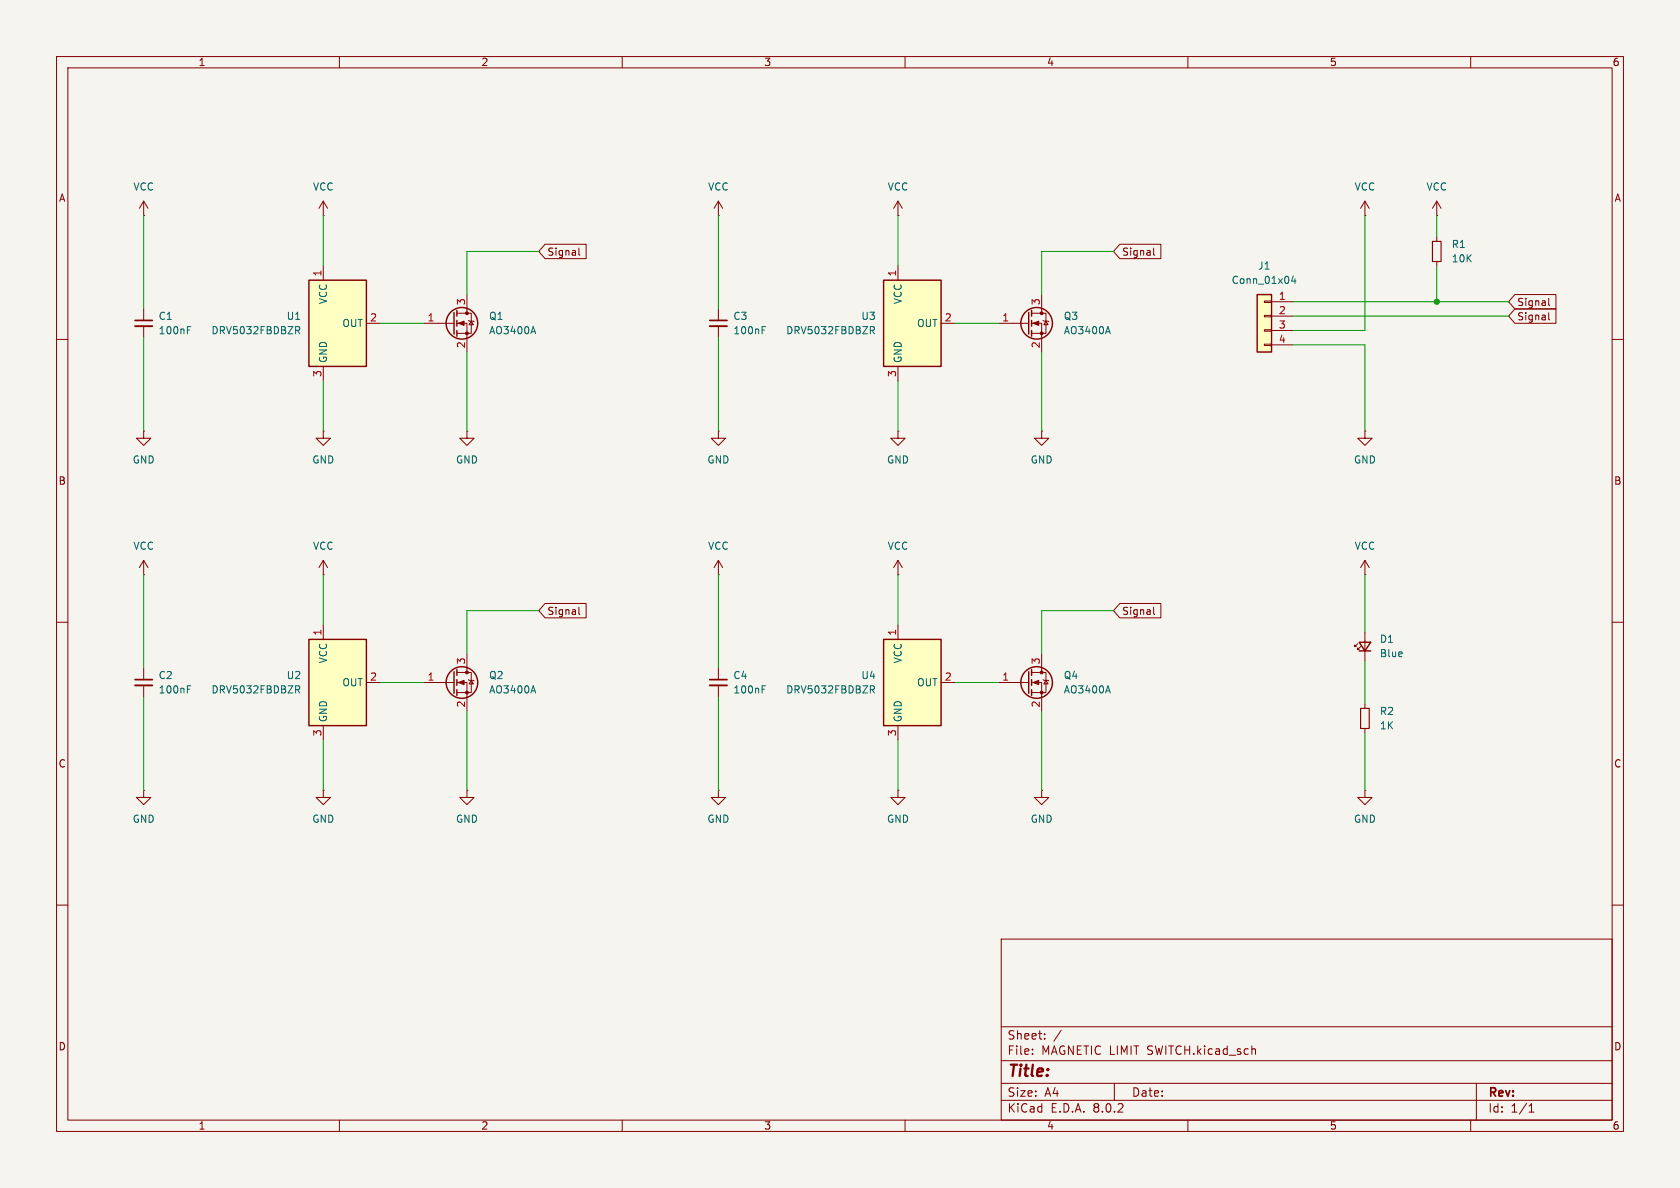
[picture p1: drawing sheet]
<svg xmlns="http://www.w3.org/2000/svg" width="297mm" height="210mm" viewBox="0 0 297 210" stroke-linecap="round" stroke-linejoin="round" font-family="sans-serif">
<path d="M0 0h297v210h-297z" fill="#f5f4ef" stroke="#f5f4ef" stroke-width=".18"/>
<g fill="none" stroke="#840000" stroke-width=".18">
<path d="M10 10h277v190h-277zM12 12h273v186h-273zM60 10v2M110 10v2M160 10v2M210 10v2M260 10v2M10 60h2M25.4 54.6v2M25.4 57.7v2M127 54.6v2M127 57.7v2"/>
<path d="M285 60h2M10 110h2M285 110h2M10 160h2M285 160h2M177 166h108v32h-108zM60 198v2M110 198v2M160 198v2M177 194.5h108M177 191.5h108M177 187.5h108"/>
<path d="M177 181.5h108M182.5 186.3v.1M182.5 185.5v.1M184.7 183.6v.1M184.7 182.8v.1M187.6 182.1l-1.3 2M197 191.5v3M210 198v2M221.5 185.4h.2l.3 .2v.8M260 198v2M261 191.5v6.5M270.3 196.6h.9"/>
<path d="M270.3 195.5l.4-.4v1.5"/>
</g>
<path d="M23.9 57.7h3M125.5 57.7h3" fill="none" stroke="#840000" stroke-width=".33"/>
<path d="M23.9 56.6h3M125.5 56.6h3" fill="none" stroke="#840000" stroke-width=".3"/>
<path d="M33.1 58.3h.5M33.1 57.7h.6M134.7 58.3h.5M134.7 57.7h.6" fill="none" stroke="#006464" stroke-width=".18"/>
<path d="M222.2 52.1h2.6v10.1h-2.6z" fill="#ffffc2"/>
<path d="M223.5 58.3h1.3v.2h-1.3zM223.5 55.8h1.3v.2h-1.3zM223.5 53.2h1.3v.3h-1.3zM224.8 53.3h3.8M224.8 55.9h3.8M224.8 58.4h3.8M223.5 60.8h1.3v.3h-1.3zM224.8 61h3.8" fill="none" stroke="#840000" stroke-width=".18"/>
<path d="M222.2 52.1h2.6v10.1h-2.6z" fill="none" stroke="#840000" stroke-width=".25"/>
<path d="M228.6 48.8l-.3 .9h.8M228.9 49.3v.8" fill="none" stroke="#006464" stroke-width=".18"/>
<path d="M156.2 49.5h10.2v15.3h-10.2z" fill="#ffffc2"/>
<g fill="none" stroke="#840000" stroke-width=".25">
<path d="M156.2 49.5h10.2v15.3h-10.2zM80.3 118.7v3.9M80.8 118.4v1M80.8 120.1v1.1M80.8 121.9v1"/>
<circle cx="81.7" cy="120.6" r="2.79"/>
</g>
<g fill="none" stroke="#840000" stroke-width=".18">
<path d="M241.3 38.1h.1M241.3 35.6v2.5M241.3 35.6l-.8 1.2M241.3 35.6l.8 1.2M254 38.1h.1M254 35.6l-.8 1.2M254 35.6v2.5M254 35.6l.8 1.2M158.7 47v2.5M166.4 57.2h2.5M254 41.9v.8M254 46.2v.8"/>
<path d="M57.1 76.2v1.3h1.3l-1.3 1.2-1.2-1.2h1.2M57.1 76.2h.1M82.5 76.2v1.3h1.3l-1.3 1.2-1.2-1.2h1.2M82.5 76.2h.1M158.7 64.8v2.5M241.3 76.2v1.3h1.3l-1.3 1.2-1.3-1.2h1.3M241.3 76.2h.1M25.4 99.1l-.8 1.2M25.4 99.1v2.5M25.4 99.1l.8 1.2M57.1 99.1l-.7 1.2M57.1 99.1v2.5"/>
<path d="M57.1 99.1l.8 1.2M241.3 99.1l-.8 1.2M241.3 99.1v2.5M241.3 99.1l.8 1.2M25.4 101.6h.1M57.1 101.6h.1M80.8 118.9h2.5v3.5h-2.5M82.5 115.6v3.3M127 118.1v2M241.3 101.6h.1M74.9 120.7h5.4M80.8 120.7h1.7v5"/>
<path d="M82.5 139.7v1.3h1.3l-1.3 1.2-1.2-1.2h1.2M82.5 139.7h.1M82.8 120.1l.1 .2h.8l.1 .1M83.3 120.3l.4 .6h-.8zM127 121.2v2M241.3 139.7v1.3h1.3l-1.3 1.2-1.3-1.2h1.3M241.3 139.7h.1M241.3 124.5v.7M241.3 128.8v.7"/>
</g>
<path d="M153.9 57.7h.4l.3 .3-.1 .3-.6 .1M154.2 58.4l.4 .6M94.3 121.2l.4 1.3M134.7 121.8h.5M134.7 121.2h.6" fill="none" stroke="#006464" stroke-width=".18"/>
<g fill="#840000" stroke="#840000" stroke-width=".18">
<path d="M81 120.7l1-.4v.7z"/>
<circle cx="82.5" cy="122.4" r=".25"/>
<circle cx="82.5" cy="118.9" r=".25"/>
</g>
<path d="M125.5 121.2h3" fill="none" stroke="#840000" stroke-width=".33"/>
<path d="M125.5 120.1h3" fill="none" stroke="#840000" stroke-width=".3"/>
<path d="M253.2 42.7h1.6v3.5h-1.6zM240.5 125.2h1.6v3.6h-1.6z" fill="none" stroke="#840000" stroke-width=".2"/>
<path d="M54.6 49.5h10.2v15.3h-10.2z" fill="#ffffc2"/>
<g fill="none" stroke="#840000" stroke-width=".25">
<path d="M54.6 49.5h10.2v15.3h-10.2zM181.9 118.7v3.9M182.4 118.4v1M240.3 113.5h2l-1 1.6zM240.3 115.1h2M182.4 120.1v1.1M182.4 121.9v1"/>
<circle cx="183.3" cy="120.6" r="2.79"/>
</g>
<g fill="none" stroke="#840000" stroke-width=".18">
<path d="M25.4 38.1h.1M25.4 35.6l-.8 1.2M25.4 35.6v2.5M25.4 35.6l.8 1.2M57.1 38.1h.1M57.1 35.6v2.5M57.1 35.6l-.7 1.2M57.1 35.6l.8 1.2M57.1 47v2.5M64.8 57.2h2.5M25.4 76.2v1.3h1.3l-1.3 1.2-1.3-1.2h1.3M25.4 76.2h.1"/>
<path d="M57.1 64.8v2.5M127 99.1l-.8 1.2M127 99.1v2.5M127 99.1l.8 1.2M25.4 118.1v2M127 101.6h.1M182.4 118.9h2.5v3.5h-2.5M184.1 115.6v3.3M240 113.8l-.5 .5v-.3v.3h.3M240.5 114.3l-.5 .5v-.2v.2h.3M241.3 111.8v5M25.4 121.2v2"/>
<path d="M176.5 120.7h5.4M182.4 120.7h1.7v5M184.1 139.7v1.3h1.3l-1.3 1.2-1.2-1.2h1.2M184.1 139.7h.1M184.4 120.1l.1 .2h.8l.1 .1M184.9 120.3l.4 .6h-.8z"/>
</g>
<path d="M52.3 57.7h.4l.3 .3-.1 .3-.6 .1M52.6 58.4l.4 .6M33.1 121.8h.5M33.1 121.2h.6M195.9 121.2l.4 1.3" fill="none" stroke="#006464" stroke-width=".18"/>
<g fill="#840000" stroke="#840000" stroke-width=".18">
<path d="M182.6 120.7l1-.4v.7z"/>
<circle cx="184.1" cy="122.4" r=".25"/>
<circle cx="184.1" cy="118.9" r=".25"/>
</g>
<path d="M23.9 121.2h3" fill="none" stroke="#840000" stroke-width=".33"/>
<path d="M23.9 120.1h3" fill="none" stroke="#840000" stroke-width=".3"/>
<path d="M54.6 113h10.2v15.3h-10.2z" fill="#ffffc2"/>
<path d="M54.6 113h10.2v15.3h-10.2z" fill="none" stroke="#840000" stroke-width=".25"/>
<path d="M57.1 110.5v2.5M25.4 139.7v1.3h1.3l-1.3 1.2-1.3-1.2h1.3M25.4 139.7h.1M57.1 139.7v1.3h1.3l-1.3 1.2-1.2-1.2h1.2M57.1 139.7h.1M57.1 128.3v2.5M64.8 120.7h2.5" fill="none" stroke="#840000" stroke-width=".18"/>
<path d="M52.3 121.2h.4l.3 .3-.1 .3-.6 .1M52.6 121.9l.4 .6" fill="none" stroke="#006464" stroke-width=".18"/>
<path d="M156.2 113h10.2v15.3h-10.2z" fill="#ffffc2"/>
<g fill="none" stroke="#840000" stroke-width=".25">
<path d="M80.3 55.2v3.9M80.8 54.9v1M80.8 56.6v1.1M80.8 58.4v1M181.9 55.2v3.9M182.4 54.9v1M182.4 56.6v1.1M182.4 58.4v1M156.2 113h10.2v15.3h-10.2z"/>
<circle cx="81.7" cy="57.1" r="2.79"/>
<circle cx="183.3" cy="57.1" r="2.79"/>
</g>
<g fill="none" stroke="#840000" stroke-width=".18">
<path d="M127 38.1h.1M127 35.6l-.8 1.2M127 35.6v2.5M127 35.6l.8 1.2M158.7 38.1h.1M158.7 35.6v2.5M158.7 35.6l-.7 1.2M158.7 35.6l.8 1.2M74.9 57.2h5.4M80.8 57.2h1.7v5M80.8 55.4h2.5v3.5h-2.5M82.5 52.1v3.3"/>
<path d="M82.8 56.6l.1 .2h.8l.1 .1M83.3 56.8l.4 .6h-.8zM96.4 43.2h7.2v2.5h-7.2l-1.2-1.2zM102.3 43.9v1l.2 .2M176.5 57.2h5.4M182.4 57.2h1.7v5M182.4 55.4h2.5v3.5h-2.5M184.1 52.1v3.3M184.4 56.6l.1 .2h.8l.1 .1M184.9 56.8l.4 .6h-.8zM198 43.2h7.2v2.5h-7.2l-1.2-1.2zM203.9 43.9v1l.2 .2"/>
<path d="M267.8 52.1h7.3v2.5h-7.3l-1.1-1.3zM267.8 54.6h7.3v2.6h-7.3l-1.1-1.3zM273.8 52.7v1.1l.2 .2M273.8 55.3v1.1l.2 .2M127 76.2v1.3h1.3l-1.3 1.2-1.3-1.2h1.3M127 76.2h.1M158.7 76.2v1.3h1.3l-1.3 1.2-1.2-1.2h1.2M158.7 76.2h.1M184.1 76.2v1.3h1.3l-1.3 1.2-1.2-1.2h1.2M184.1 76.2h.1M158.7 99.1v2.5M158.7 99.1l-.7 1.2"/>
<path d="M158.7 99.1l.8 1.2M96.4 106.7h7.2v2.5h-7.2l-1.2-1.2zM102.3 107.4v1l.2 .2M158.7 101.6h.1M158.7 110.5v2.5M198 106.7h7.2v2.5h-7.2l-1.2-1.2zM203.9 107.4v1l.2 .2M127 139.7v1.3h1.3l-1.3 1.2-1.3-1.2h1.3M127 139.7h.1M158.7 139.7v1.3h1.3l-1.3 1.2-1.2-1.2h1.2M158.7 139.7h.1M158.7 128.3v2.5"/>
<path d="M166.4 120.7h2.5"/>
</g>
<path d="M94.3 57.7l.4 1.3M195.9 57.7l.4 1.3M153.9 121.2h.4l.3 .3-.1 .3-.6 .1M154.2 121.9l.4 .6" fill="none" stroke="#006464" stroke-width=".18"/>
<g fill="#840000" stroke="#840000" stroke-width=".18">
<path d="M182.6 57.2l1-.4v.7z"/>
<path d="M81 57.2l1-.4v.7z"/>
<circle cx="184.1" cy="58.9" r=".25"/>
<circle cx="184.1" cy="55.4" r=".25"/>
<circle cx="82.5" cy="58.9" r=".25"/>
<circle cx="82.5" cy="55.4" r=".25"/>
</g>
<g fill="none" stroke="#009600" stroke-width=".18">
<path d="M25.4 38.1v16.5M57.1 38.1v8.9M127 38.1v16.5M158.7 38.1v8.9M241.3 38.1v20.3h-12.7M254 38.1v3.8M25.4 59.7v16.5M67.3 57.2h7.6M95.2 44.5h-12.7v7.6M127 59.7v16.5M168.9 57.2h7.6M196.8 44.5h-12.7v7.6"/>
<path d="M228.6 53.3h38.1M228.6 55.9h38.1M254 47v6.3M57.1 67.3v8.9M82.5 62.2v14M158.7 67.3v8.9M184.1 62.2v14M228.6 61h12.7v15.2M25.4 101.6v16.5M57.1 101.6v8.9M95.2 108h-12.7v7.6M127 101.6v16.5"/>
<path d="M158.7 101.6v8.9M196.8 108h-12.7v7.6M241.3 101.6v10.2M241.3 116.8v7.7M25.4 123.2v16.5M57.1 130.8v8.9M67.3 120.7h7.6M82.5 125.7v14M127 123.2v16.5M158.7 130.8v8.9M168.9 120.7h7.6M184.1 125.7v14"/>
<path d="M241.3 129.5v10.2"/>
</g>
<circle cx="254" cy="53.3" r=".46" fill="#009600" stroke="#009600" stroke-width=".18"/>
<text font-size="2.8" fill="#840000" x="178" y="190.9">Title:</text>
<g font-size="2.1" fill="#840000">
<text x="178" y="184">Sheet:</text>
<text x="178" y="186.7">File:</text>
<text x="184.1" y="186.7">MAGNETIC LIMIT SWITCH.kicad_sch</text>
<text x="178" y="196.9">KiCad</text>
<text x="178" y="194.1">Size:</text>
<text x="184.7" y="194.1">A4</text>
<text x="185.7" y="196.9">E.D.A.</text>
<text x="193.3" y="196.9">8.0.2</text>
<text x="200" y="194.1">Date:</text>
<text x="263" y="194.3">Rev:</text>
<text x="263" y="196.9">Id:</text>
<text x="267.1" y="196.9">1/1</text>
</g>
<g font-size="1.8" fill="#840000">
<text x="35" y="11.9">1</text>
<text x="85" y="11.9">2</text>
<text x="135" y="11.9">3</text>
<text x="185" y="11.9">4</text>
<text x="235" y="11.9">5</text>
<text x="285" y="11.9">6</text>
<text x="10.3" y="35.9">A</text>
<text x="285.3" y="35.9">A</text>
<text x="96.7" y="45.4">Signal</text>
<text x="198.3" y="45.4">Signal</text>
<text x="268.1" y="54.3">Signal</text>
<text x="268.1" y="56.8">Signal</text>
<text x="10.3" y="85.9">B</text>
<text x="285.3" y="85.9">B</text>
<text x="96.7" y="108.9">Signal</text>
<text x="198.3" y="108.9">Signal</text>
<text x="10.3" y="135.9">C</text>
<text x="285.3" y="135.9">C</text>
<text x="10.3" y="185.9">D</text>
<text x="285.3" y="185.9">D</text>
<text x="35" y="199.9">1</text>
<text x="85" y="199.9">2</text>
<text x="135" y="199.9">3</text>
<text x="185" y="199.9">4</text>
<text x="235" y="199.9">5</text>
<text x="285" y="199.9">6</text>
</g>
<g font-size="1.8" fill="#006464">
<text x="23.5" y="33.9">VCC</text>
<text x="55.2" y="33.9">VCC</text>
<text x="125.1" y="33.9">VCC</text>
<text x="156.8" y="33.9">VCC</text>
<text x="239.4" y="33.9">VCC</text>
<text x="252.1" y="33.9">VCC</text>
<text x="222.3" y="47.9">J1</text>
<text x="256.6" y="44">R1</text>
<text x="256.6" y="46.6">10K</text>
<text x="58" y="53.9" transform="rotate(-90 58 53.9)">VCC</text>
<text x="159.6" y="53.9" transform="rotate(-90 159.6 53.9)">VCC</text>
<text x="217.6" y="50.4">Conn_01x04</text>
<text x="27.9" y="56.7">C1</text>
<text x="27.9" y="59.3">100nF</text>
<text x="37.3" y="59.3">DRV5032FBDBZR</text>
<text x="50.6" y="56.7">U1</text>
<text x="60.4" y="58">OUT</text>
<text x="86.4" y="59.3">AO3400A</text>
<text x="86.4" y="56.7">Q1</text>
<text x="129.5" y="56.7">C3</text>
<text x="129.5" y="59.3">100nF</text>
<text x="138.9" y="59.3">DRV5032FBDBZR</text>
<text x="152.2" y="56.7">U3</text>
<text x="162" y="58">OUT</text>
<text x="188" y="59.3">AO3400A</text>
<text x="188" y="56.7">Q3</text>
<text x="58" y="64.3" transform="rotate(-90 58 64.3)">GND</text>
<text x="159.6" y="64.3" transform="rotate(-90 159.6 64.3)">GND</text>
<text x="23.4" y="82.1">GND</text>
<text x="55.1" y="82.1">GND</text>
<text x="80.5" y="82.1">GND</text>
<text x="125" y="82.1">GND</text>
<text x="156.7" y="82.1">GND</text>
<text x="182.1" y="82.1">GND</text>
<text x="239.3" y="82.1">GND</text>
<text x="23.5" y="97.4">VCC</text>
<text x="55.2" y="97.4">VCC</text>
<text x="125.1" y="97.4">VCC</text>
<text x="156.8" y="97.4">VCC</text>
<text x="239.4" y="97.4">VCC</text>
<text x="243.8" y="113.8">D1</text>
<text x="58" y="117.4" transform="rotate(-90 58 117.4)">VCC</text>
<text x="159.6" y="117.4" transform="rotate(-90 159.6 117.4)">VCC</text>
<text x="243.8" y="116.4">Blue</text>
<text x="27.9" y="120.2">C2</text>
<text x="27.9" y="122.8">100nF</text>
<text x="37.3" y="122.8">DRV5032FBDBZR</text>
<text x="50.6" y="120.2">U2</text>
<text x="60.4" y="121.5">OUT</text>
<text x="86.4" y="122.8">AO3400A</text>
<text x="86.4" y="120.2">Q2</text>
<text x="129.5" y="120.2">C4</text>
<text x="129.5" y="122.8">100nF</text>
<text x="138.9" y="122.8">DRV5032FBDBZR</text>
<text x="152.2" y="120.2">U4</text>
<text x="162" y="121.5">OUT</text>
<text x="188" y="122.8">AO3400A</text>
<text x="188" y="120.2">Q4</text>
<text x="58" y="127.8" transform="rotate(-90 58 127.8)">GND</text>
<text x="159.6" y="127.8" transform="rotate(-90 159.6 127.8)">GND</text>
<text x="243.8" y="126.6">R2</text>
<text x="243.8" y="129.1">1K</text>
<text x="23.4" y="145.6">GND</text>
<text x="55.1" y="145.6">GND</text>
<text x="80.5" y="145.6">GND</text>
<text x="125" y="145.6">GND</text>
<text x="156.7" y="145.6">GND</text>
<text x="182.1" y="145.6">GND</text>
<text x="239.3" y="145.6">GND</text>
</g>
<g font-size="1.8" fill="#a90000">
<text x="56.9" y="49" transform="rotate(-90 56.9 49)">1</text>
<text x="158.5" y="49" transform="rotate(-90 158.5 49)">1</text>
<text x="226" y="53.1">1</text>
<text x="65.3" y="56.9">2</text>
<text x="75.5" y="56.9">1</text>
<text x="82.3" y="54" transform="rotate(-90 82.3 54)">3</text>
<text x="166.9" y="56.9">2</text>
<text x="177.1" y="56.9">1</text>
<text x="183.9" y="54" transform="rotate(-90 183.9 54)">3</text>
<text x="226" y="55.6">2</text>
<text x="226" y="58.2">3</text>
<text x="82.3" y="61.7" transform="rotate(-90 82.3 61.7)">2</text>
<text x="183.9" y="61.7" transform="rotate(-90 183.9 61.7)">2</text>
<text x="226" y="60.7">4</text>
<text x="56.9" y="66.7" transform="rotate(-90 56.9 66.7)">3</text>
<text x="158.5" y="66.7" transform="rotate(-90 158.5 66.7)">3</text>
<text x="56.9" y="112.5" transform="rotate(-90 56.9 112.5)">1</text>
<text x="158.5" y="112.5" transform="rotate(-90 158.5 112.5)">1</text>
<text x="82.3" y="117.5" transform="rotate(-90 82.3 117.5)">3</text>
<text x="183.9" y="117.5" transform="rotate(-90 183.9 117.5)">3</text>
<text x="65.3" y="120.4">2</text>
<text x="75.5" y="120.4">1</text>
<text x="82.3" y="125.2" transform="rotate(-90 82.3 125.2)">2</text>
<text x="166.9" y="120.4">2</text>
<text x="177.1" y="120.4">1</text>
<text x="183.9" y="125.2" transform="rotate(-90 183.9 125.2)">2</text>
<text x="56.9" y="130.2" transform="rotate(-90 56.9 130.2)">3</text>
<text x="158.5" y="130.2" transform="rotate(-90 158.5 130.2)">3</text>
</g>
</svg>
